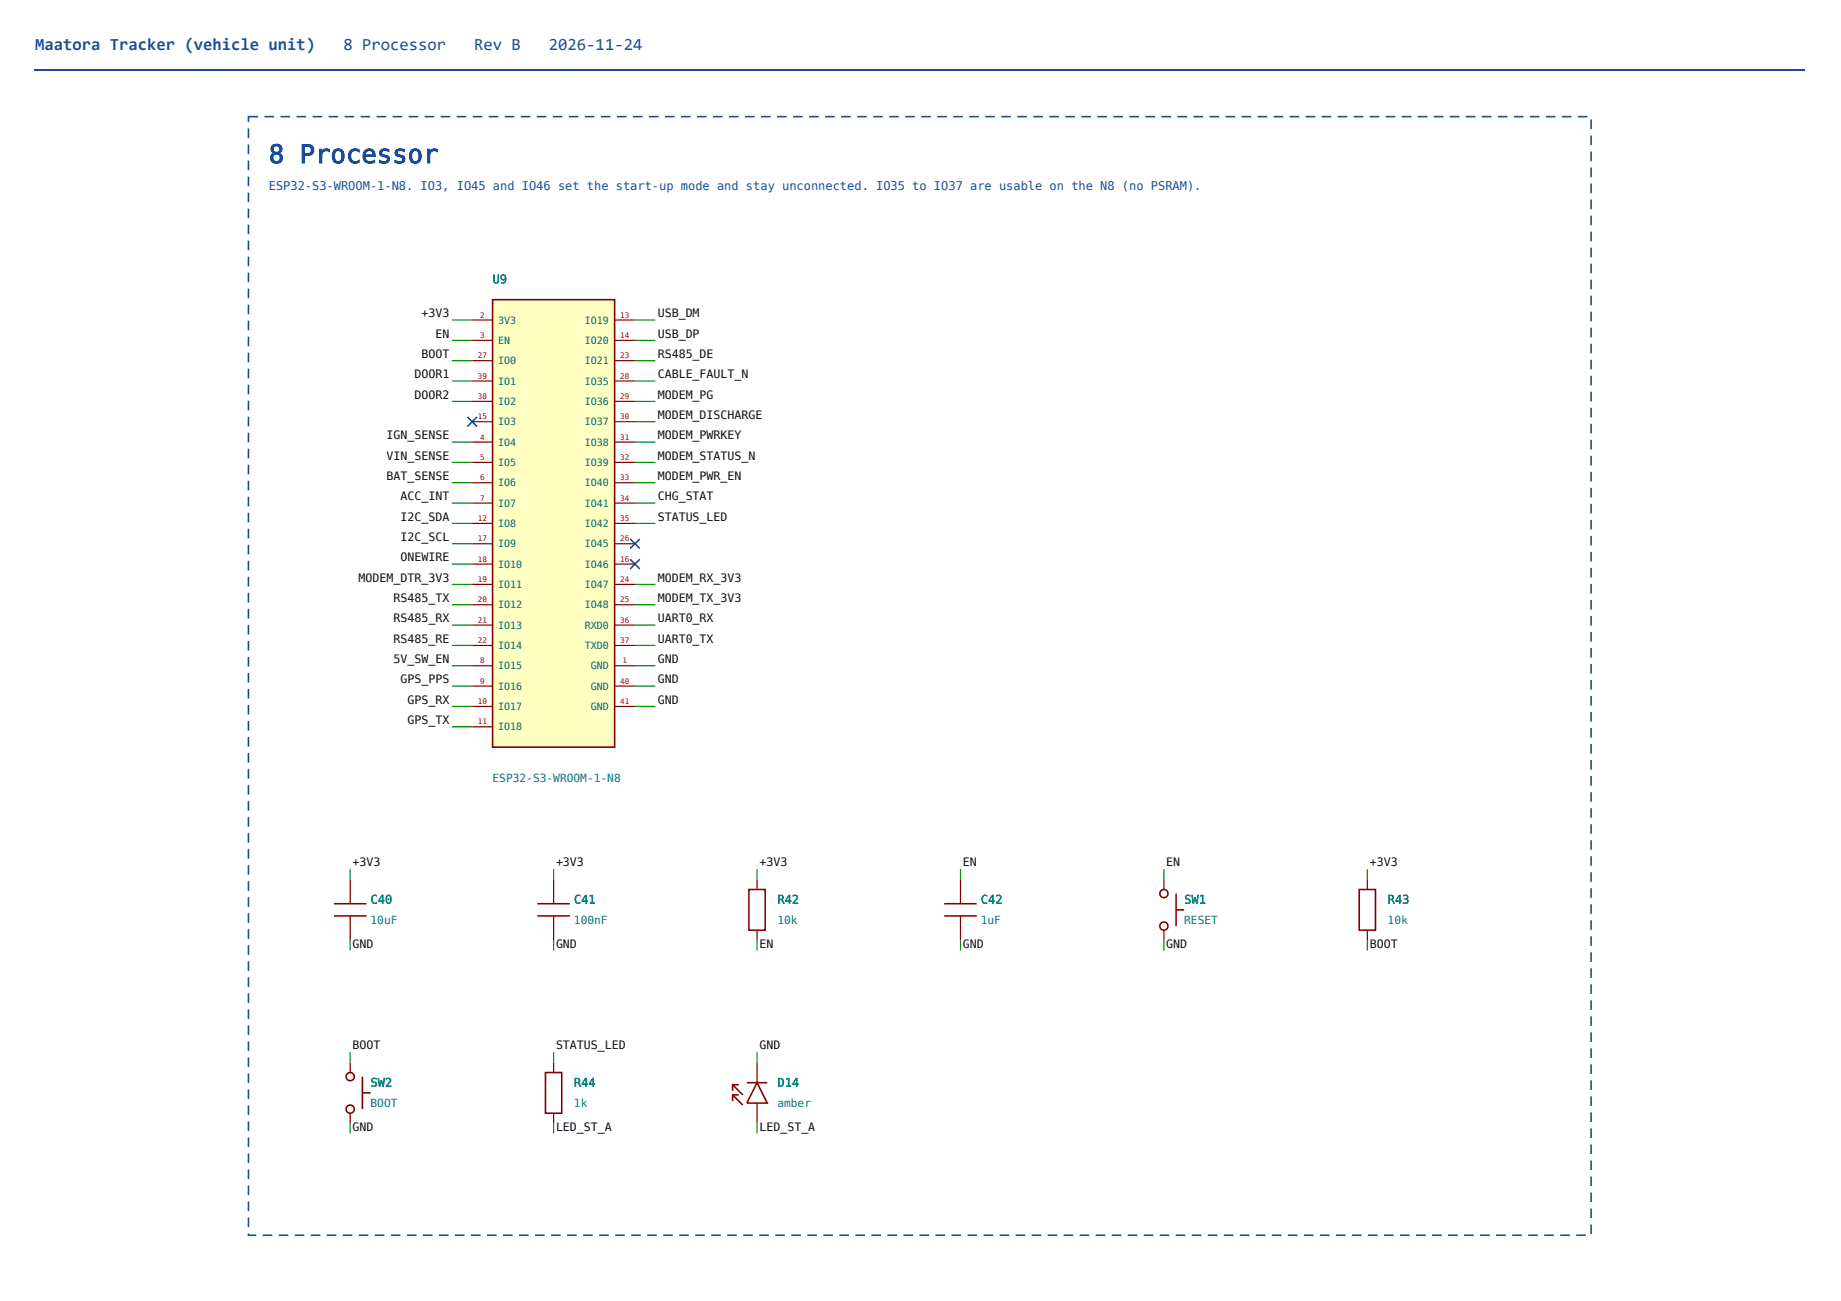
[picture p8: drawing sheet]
<svg xmlns="http://www.w3.org/2000/svg" width="420mm" height="297mm" viewBox="0 0 420 297" stroke-linecap="round" stroke-linejoin="round" font-family="sans-serif">
<path d="M7.9 16h404.1" fill="none" stroke="#1a4d99" stroke-width=".26"/>
<path d="M49.4 19.3h321.1v269.9h-321.1z" fill="#fff"/>
<path d="M60.4 26.4h2.2v.4h-2.2zM64 26.4h2.2v.4h-2.2zM67.7 26.4h2.2v.4h-2.2zM71.3 26.4h2.2v.4h-2.2zM75 26.4h2.2v.4h-2.2zM78.6 26.4h2.2v.4h-2.2zM82.3 26.4h2.2v.4h-2.2zM86 26.4h2.2v.4h-2.2zM89.6 26.4h2.2v.4h-2.2zM93.3 26.4h2.2v.4h-2.2zM96.9 26.4h2.2v.4h-2.2zM100.6 26.4h2.2v.4h-2.2zM104.2 26.4h2.2v.4h-2.2zM107.9 26.4h2.2v.4h-2.2zM111.6 26.4h2.1v.4h-2.1zM115.2 26.4h2.2v.4h-2.2zM118.9 26.4h2.2v.4h-2.2zM122.5 26.4h2.2v.4h-2.2zM126.2 26.4h2.2v.4h-2.2zM129.8 26.4h2.2v.4h-2.2zM133.5 26.4h2.2v.4h-2.2zM137.1 26.4h2.2v.4h-2.2zM140.8 26.4h2.2v.4h-2.2zM144.5 26.4h2.2v.4h-2.2zM148.1 26.4h2.2v.4h-2.2zM151.8 26.4h2.2v.4h-2.2zM155.4 26.4h2.2v.4h-2.2zM159.1 26.4h2.2v.4h-2.2zM162.7 26.4h2.2v.4h-2.2zM166.4 26.4h2.2v.4h-2.2zM170 26.4h2.2v.4h-2.2zM173.7 26.4h2.2v.4h-2.2zM177.4 26.4h2.2v.4h-2.2zM181 26.4h2.2v.4h-2.2zM184.7 26.4h2.2v.4h-2.2zM188.3 26.4h2.2v.4h-2.2zM192 26.4h2.2v.4h-2.2zM195.6 26.4h2.2v.4h-2.2zM199.3 26.4h2.2v.4h-2.2zM203 26.4h2.1v.4h-2.1zM206.6 26.4h2.2v.4h-2.2zM210.3 26.4h2.2v.4h-2.2zM213.9 26.4h2.2v.4h-2.2zM217.6 26.4h2.2v.4h-2.2zM221.2 26.4h2.2v.4h-2.2zM224.9 26.4h2.2v.4h-2.2zM228.5 26.4h2.2v.4h-2.2zM232.2 26.4h2.2v.4h-2.2zM235.9 26.4h2.2v.4h-2.2zM239.5 26.4h2.2v.4h-2.2zM243.2 26.4h2.2v.4h-2.2zM246.8 26.4h2.2v.4h-2.2zM250.5 26.4h2.2v.4h-2.2zM254.1 26.4h2.2v.4h-2.2zM257.8 26.4h2.2v.4h-2.2zM261.5 26.4h2.1v.4h-2.1zM265.1 26.4h2.2v.4h-2.2zM268.8 26.4h2.2v.4h-2.2zM272.4 26.4h2.2v.4h-2.2zM276.1 26.4h2.2v.4h-2.2zM279.7 26.4h2.2v.4h-2.2zM283.4 26.4h2.2v.4h-2.2zM287 26.4h2.2v.4h-2.2zM290.7 26.4h2.2v.4h-2.2zM294.4 26.4h2.1v.4h-2.1zM298 26.4h2.2v.4h-2.2zM301.7 26.4h2.2v.4h-2.2zM305.3 26.4h2.2v.4h-2.2zM309 26.4h2.2v.4h-2.2zM312.6 26.4h2.2v.4h-2.2zM316.3 26.4h2.2v.4h-2.2zM319.9 26.4h2.2v.4h-2.2zM323.6 26.4h2.2v.4h-2.2zM327.3 26.4h2.2v.4h-2.2zM330.9 26.4h2.2v.4h-2.2zM334.6 26.4h2.2v.4h-2.2zM338.2 26.4h2.2v.4h-2.2zM341.9 26.4h2.2v.4h-2.2zM345.5 26.4h2.2v.4h-2.2zM349.2 26.4h2.2v.4h-2.2zM352.9 26.4h2.1v.4h-2.1zM356.5 26.4h2.2v.4h-2.2zM360.2 26.4h2.2v.4h-2.2zM363 27.3h.3v2.2h-.3zM363 30.9h.3v2.2h-.3zM363 34.6h.3v2.2h-.3zM363 38.3h.3v2.1h-.3zM363 41.9h.3v2.2h-.3zM363 45.6h.3v2.2h-.3zM363 49.2h.3v2.2h-.3zM363 52.9h.3v2.2h-.3zM363 56.5h.3v2.2h-.3zM363 60.2h.3v2.2h-.3zM363 63.8h.3v2.2h-.3zM363 67.5h.3v2.2h-.3zM363 71.2h.3v2.2h-.3zM363 74.8h.3v2.2h-.3zM363 78.5h.3v2.2h-.3zM363 82.1h.3v2.2h-.3zM363 85.8h.3v2.2h-.3zM363 89.4h.3v2.2h-.3zM363 93.1h.3v2.2h-.3zM363 96.7h.3v2.2h-.3zM363 100.4h.3v2.2h-.3zM363 104.1h.3v2.2h-.3zM363 107.7h.3v2.2h-.3zM363 111.4h.3v2.2h-.3zM363 115h.3v2.2h-.3zM363 118.7h.3v2.2h-.3zM363 122.3h.3v2.2h-.3zM363 126h.3v2.2h-.3zM363 129.7h.3v2.1h-.3zM363 133.3h.3v2.2h-.3zM363 137h.3v2.2h-.3zM363 140.6h.3v2.2h-.3zM363 144.3h.3v2.2h-.3zM363 147.9h.3v2.2h-.3zM363 151.6h.3v2.2h-.3zM363 155.2h.3v2.2h-.3zM363 158.9h.3v2.2h-.3zM363 162.6h.3v2.2h-.3zM363 166.2h.3v2.2h-.3zM363 169.9h.3v2.2h-.3zM363 173.5h.3v2.2h-.3zM363 177.2h.3v2.2h-.3zM363 180.8h.3v2.2h-.3zM363 184.5h.3v2.2h-.3zM363 188.2h.3v2.1h-.3zM363 191.8h.3v2.2h-.3zM363 195.5h.3v2.2h-.3zM363 199.1h.3v2.2h-.3zM363 202.8h.3v2.2h-.3zM363 206.4h.3v2.2h-.3zM363 210.1h.3v2.2h-.3zM363 213.7h.3v2.2h-.3zM363 217.4h.3v2.2h-.3zM363 221.1h.3v2.1h-.3zM363 224.7h.3v2.2h-.3zM363 228.4h.3v2.2h-.3zM363 232h.3v2.2h-.3zM363 235.7h.3v2.2h-.3zM363 239.3h.3v2.2h-.3zM363 243h.3v2.2h-.3zM363 246.6h.3v2.2h-.3zM363 250.3h.3v2.2h-.3zM363 254h.3v2.2h-.3zM363 257.6h.3v2.2h-.3zM363 261.3h.3v2.2h-.3zM363 264.9h.3v2.2h-.3zM363 268.6h.3v2.2h-.3zM363 272.2h.3v2.2h-.3zM363 275.9h.3v2.2h-.3zM363 279.6h.3v2.1h-.3zM359.8 281.8h2.2v.4h-2.2zM356.1 281.8h2.2v.4h-2.2zM352.4 281.8h2.2v.4h-2.2zM348.8 281.8h2.2v.4h-2.2zM345.1 281.8h2.2v.4h-2.2zM341.5 281.8h2.2v.4h-2.2zM337.8 281.8h2.2v.4h-2.2zM334.2 281.8h2.2v.4h-2.2zM330.5 281.8h2.2v.4h-2.2zM326.9 281.8h2.2v.4h-2.2zM323.2 281.8h2.2v.4h-2.2zM319.5 281.8h2.2v.4h-2.2zM315.9 281.8h2.2v.4h-2.2zM312.2 281.8h2.2v.4h-2.2zM308.6 281.8h2.2v.4h-2.2zM304.9 281.8h2.2v.4h-2.2zM301.3 281.8h2.2v.4h-2.2zM297.6 281.8h2.2v.4h-2.2zM294 281.8h2.1v.4h-2.1zM290.3 281.8h2.2v.4h-2.2zM286.6 281.8h2.2v.4h-2.2zM283 281.8h2.2v.4h-2.2zM279.3 281.8h2.2v.4h-2.2zM275.7 281.8h2.2v.4h-2.2zM272 281.8h2.2v.4h-2.2zM268.4 281.8h2.2v.4h-2.2zM264.7 281.8h2.2v.4h-2.2zM261 281.8h2.2v.4h-2.2zM257.4 281.8h2.2v.4h-2.2zM253.7 281.8h2.2v.4h-2.2zM250.1 281.8h2.2v.4h-2.2zM246.4 281.8h2.2v.4h-2.2zM242.8 281.8h2.2v.4h-2.2zM239.1 281.8h2.2v.4h-2.2zM235.5 281.8h2.1v.4h-2.1zM231.8 281.8h2.2v.4h-2.2zM228.1 281.8h2.2v.4h-2.2zM224.5 281.8h2.2v.4h-2.2zM220.8 281.8h2.2v.4h-2.2zM217.2 281.8h2.2v.4h-2.2zM213.5 281.8h2.2v.4h-2.2zM209.9 281.8h2.2v.4h-2.2zM206.2 281.8h2.2v.4h-2.2zM202.6 281.8h2.1v.4h-2.1zM198.9 281.8h2.2v.4h-2.2zM195.2 281.8h2.2v.4h-2.2zM191.6 281.8h2.2v.4h-2.2zM187.9 281.8h2.2v.4h-2.2zM184.3 281.8h2.2v.4h-2.2zM180.6 281.8h2.2v.4h-2.2zM177 281.8h2.2v.4h-2.2zM173.3 281.8h2.2v.4h-2.2zM169.6 281.8h2.2v.4h-2.2zM166 281.8h2.2v.4h-2.2zM162.3 281.8h2.2v.4h-2.2zM158.7 281.8h2.2v.4h-2.2zM155 281.8h2.2v.4h-2.2zM151.4 281.8h2.2v.4h-2.2zM147.7 281.8h2.2v.4h-2.2zM144.1 281.8h2.1v.4h-2.1zM140.4 281.8h2.2v.4h-2.2zM136.7 281.8h2.2v.4h-2.2zM133.1 281.8h2.2v.4h-2.2zM129.4 281.8h2.2v.4h-2.2zM125.8 281.8h2.2v.4h-2.2zM122.1 281.8h2.2v.4h-2.2zM118.5 281.8h2.2v.4h-2.2zM114.8 281.8h2.2v.4h-2.2zM111.2 281.8h2.1v.4h-2.1zM107.5 281.8h2.2v.4h-2.2zM103.8 281.8h2.2v.4h-2.2zM100.2 281.8h2.2v.4h-2.2zM96.5 281.8h2.2v.4h-2.2zM92.9 281.8h2.2v.4h-2.2zM89.2 281.8h2.2v.4h-2.2zM85.6 281.8h2.2v.4h-2.2zM81.9 281.8h2.2v.4h-2.2zM78.2 281.8h2.2v.4h-2.2zM74.6 281.8h2.2v.4h-2.2zM70.9 281.8h2.2v.4h-2.2zM67.3 281.8h2.2v.4h-2.2zM63.6 281.8h2.2v.4h-2.2zM60 281.8h2.2v.4h-2.2zM56.5 281.6h.4v.4h-.2v-.2h1.8v.4h-2zM56.5 277.9h.4v2.2h-.4zM56.5 274.3h.4v2.2h-.4zM56.5 270.6h.4v2.2h-.4zM56.5 267h.4v2.2h-.4zM56.5 263.3h.4v2.2h-.4zM56.5 259.7h.4v2.2h-.4zM56.5 256h.4v2.2h-.4zM56.5 252.4h.4v2.1h-.4zM56.5 248.7h.4v2.2h-.4zM56.5 245h.4v2.2h-.4zM56.5 241.4h.4v2.2h-.4zM56.5 237.7h.4v2.2h-.4zM56.5 234.1h.4v2.2h-.4zM56.5 230.4h.4v2.2h-.4zM56.5 226.8h.4v2.2h-.4zM56.5 223.1h.4v2.2h-.4zM56.5 219.4h.4v2.2h-.4zM56.5 215.8h.4v2.2h-.4zM56.5 212.1h.4v2.2h-.4zM56.5 208.5h.4v2.2h-.4zM56.5 204.8h.4v2.2h-.4zM56.5 201.2h.4v2.2h-.4zM56.5 197.5h.4v2.2h-.4zM56.5 193.9h.4v2.1h-.4zM56.5 190.2h.4v2.2h-.4zM56.5 186.5h.4v2.2h-.4zM56.5 182.9h.4v2.2h-.4zM56.5 179.2h.4v2.2h-.4zM56.5 175.6h.4v2.2h-.4zM56.5 171.9h.4v2.2h-.4zM56.5 168.3h.4v2.2h-.4zM56.5 164.6h.4v2.2h-.4zM56.5 160.9h.4v2.2h-.4zM56.5 157.3h.4v2.2h-.4zM56.5 153.6h.4v2.2h-.4zM56.5 150h.4v2.2h-.4zM56.5 146.3h.4v2.2h-.4zM56.5 142.7h.4v2.2h-.4zM56.5 139h.4v2.2h-.4zM56.5 135.4h.4v2.2h-.4zM56.5 131.7h.4v2.2h-.4zM56.5 128h.4v2.2h-.4zM56.5 124.4h.4v2.2h-.4zM56.5 120.7h.4v2.2h-.4zM56.5 117.1h.4v2.2h-.4zM56.5 113.4h.4v2.2h-.4zM56.5 109.8h.4v2.2h-.4zM56.5 106.1h.4v2.2h-.4zM56.5 102.5h.4v2.1h-.4zM56.5 98.8h.4v2.2h-.4zM56.5 95.1h.4v2.2h-.4zM56.5 91.5h.4v2.2h-.4zM56.5 87.8h.4v2.2h-.4zM56.5 84.2h.4v2.2h-.4zM56.5 80.5h.4v2.2h-.4zM56.5 76.9h.4v2.2h-.4zM56.5 73.2h.4v2.2h-.4zM56.5 69.5h.4v2.2h-.4zM56.5 65.9h.4v2.2h-.4zM56.5 62.2h.4v2.2h-.4zM56.5 58.6h.4v2.2h-.4zM56.5 54.9h.4v2.2h-.4zM56.5 51.3h.4v2.2h-.4zM56.5 47.6h.4v2.2h-.4zM56.5 44h.4v2.2h-.4zM56.5 40.3h.4v2.2h-.4zM56.5 36.6h.4v2.2h-.4zM56.5 33h.4v2.2h-.4zM56.5 29.3h.4v2.2h-.4zM56.5 26.4h2.4v.4h-2.2v-.2h.2v1.3h-.4z" fill="#1a4d99"/>
<g fill="none" stroke="#009600" stroke-width=".27">
<path d="M103.1 73.1h4.7M103.1 77.7h4.7M144.9 73.1h4.7M144.9 77.7h4.7M103.1 82.3h4.7M103.1 87h4.7M103.1 91.6h4.7M144.9 82.3h4.7M144.9 87h4.7M144.9 91.6h4.7M144.9 96.3h4.7M103.1 100.9h4.7"/>
<path d="M103.1 105.6h4.7M103.1 110.2h4.7M103.1 114.8h4.7M103.1 119.5h4.7M144.9 100.9h4.7M144.9 105.6h4.7M144.9 110.2h4.7M144.9 114.8h4.7M144.9 119.5h4.7M103.1 124.1h4.7M103.1 128.8h4.7M103.1 133.4h4.7"/>
<path d="M103.1 138.1h4.7M144.9 133.4h4.7M144.9 138.1h4.7M103.1 142.7h4.7M103.1 147.3h4.7M103.1 152h4.7M103.1 156.6h4.7M144.9 142.7h4.7M144.9 147.3h4.7M144.9 152h4.7M144.9 156.6h4.7M103.1 161.3h4.7"/>
<path d="M103.1 165.9h4.7M144.9 161.3h4.7M79.9 198.4v2.3M126.4 198.4v2.3M172.8 198.4v2.3M219.2 198.4v2.3M265.7 198.4v2.3M312.1 198.4v2.3M79.9 214.7v2.3M126.4 214.7v2.3M172.8 214.7v2.3M219.2 214.7v2.3"/>
<path d="M265.7 214.7v2.3M312.1 214.7v2.3M79.9 240.2v2.3M79.9 256.5v2.3M126.4 240.2v2.3M126.4 256.5v2.3M172.8 240.2v2.3M172.8 256.5v2.3"/>
</g>
<path d="M106.7 95.2l2.2 2.2M108.9 95.2l-2.2 2.2M143.8 123l2.2 2.2M143.8 127.7l2.2 2.2M146 123l-2.2 2.2M146 127.7l-2.2 2.2" fill="none" stroke="#0000c2" stroke-width=".33"/>
<path d="M112.4 68.4h27.9v102.2h-27.9z" fill="#ffffc2"/>
<g fill="none" stroke="#840000" stroke-width=".37">
<path d="M112.4 68.4h27.9v102.2h-27.9zM76.2 206.3h7.4M76.2 209.1h7.4M122.6 206.3h7.5M122.6 209.1h7.5M170.9 203.1h3.7v9.3h-3.7zM215.5 206.3h7.4M215.5 209.1h7.4M268.4 204v7.4M268.4 207.7h1.9M310.2 203.1h3.7v9.3h-3.7zM82.7 245.8v7.4"/>
<path d="M82.7 249.5h1.9M124.5 244.9h3.7v9.2h-3.7zM167.2 247.6l2.3 2.4M167.2 250l2.3 2.3M168.6 247.6h-1.4v1.4M168.6 250h-1.4v1.4M170.5 247.2h4.6M172.8 247.2l2.3 4.6h-4.6z"/>
<circle cx="265.7" cy="204" r=".93"/>
<circle cx="265.7" cy="211.4" r=".93"/>
<circle cx="79.9" cy="245.8" r=".93"/>
<circle cx="79.9" cy="253.2" r=".93"/>
</g>
<g fill="none" stroke="#840000" stroke-width=".27">
<path d="M107.8 73.1h4.6M107.8 77.7h4.6M140.3 73.1h4.6M140.3 77.7h4.6M107.8 82.3h4.6M107.8 87h4.6M107.8 91.6h4.6M107.8 96.3h4.6M140.3 82.3h4.6M140.3 87h4.6M140.3 91.6h4.6M140.3 96.3h4.6"/>
<path d="M107.8 100.9h4.6M107.8 105.6h4.6M107.8 110.2h4.6M107.8 114.8h4.6M107.8 119.5h4.6M140.3 100.9h4.6M140.3 105.6h4.6M140.3 110.2h4.6M140.3 114.8h4.6M140.3 119.5h4.6M107.8 124.1h4.6M107.8 128.8h4.6"/>
<path d="M107.8 133.4h4.6M107.8 138.1h4.6M140.3 124.1h4.6M140.3 128.8h4.6M140.3 133.4h4.6M140.3 138.1h4.6M107.8 142.7h4.6M107.8 147.3h4.6M107.8 152h4.6M107.8 156.6h4.6M140.3 142.7h4.6M140.3 147.3h4.6"/>
<path d="M140.3 152h4.6M140.3 156.6h4.6M107.8 161.3h4.6M107.8 165.9h4.6M140.3 161.3h4.6M79.9 200.7v5.6M79.9 209.1v5.6M126.4 200.7v5.6M126.4 209.1v5.6M172.8 200.7v2.4M172.8 212.4v2.3M219.2 200.7v5.6"/>
<path d="M219.2 209.1v5.6M265.7 200.7v2.4M265.7 212.4v2.3M312.1 200.7v2.4M312.1 212.4v2.3M79.9 242.5v2.4M79.9 254.1v2.4M126.4 242.5v2.4M126.4 254.1v2.4M172.8 242.5v4.7M172.8 251.8v4.7"/>
</g>
<text font-size="5.8" fill="#1a4d99" x="61.4" y="37.2">8 Processor</text>
<g font-size="3.9" fill="#1a4d99">
<text x="8" y="11.4">Maatora Tracker (vehicle unit)</text>
<text x="78.4" y="11.4">8 Processor</text>
<text x="108.2" y="11.4">Rev B</text>
<text x="125.3" y="11.4">2026-11-24</text>
</g>
<text font-size="2.7" fill="#1a4d99" x="61.4" y="43.4">ESP32-S3-WROOM-1-N8. IO3, IO45 and IO46 set the start-up mode and stay unconnected. IO35 to IO37 are usable on the N8 (no PSRAM).</text>
<g font-size="2.7" fill="#008484">
<text x="112.4" y="64.7">U9</text>
<text x="84.6" y="206.3">C40</text>
<text x="131" y="206.3">C41</text>
<text x="177.4" y="206.3">R42</text>
<text x="223.9" y="206.3">C42</text>
<text x="270.3" y="206.3">SW1</text>
<text x="316.7" y="206.3">R43</text>
<text x="84.6" y="248.1">SW2</text>
<text x="131" y="248.1">R44</text>
<text x="177.4" y="248.1">D14</text>
</g>
<g font-size="2.6" fill="#0f0f0f">
<text x="96.2" y="72.4">+3V3</text>
<text x="99.4" y="77.1">EN</text>
<text x="150.1" y="72.4">USB_DM</text>
<text x="150.1" y="77.1">USB_DP</text>
<text x="96.2" y="81.7">BOOT</text>
<text x="150.1" y="81.7">RS485_DE</text>
<text x="94.6" y="86.3">DOOR1</text>
<text x="150.1" y="86.3">CABLE_FAULT_N</text>
<text x="94.6" y="91">DOOR2</text>
<text x="150.1" y="91">MODEM_PG</text>
<text x="150.1" y="95.6">MODEM_DISCHARGE</text>
<text x="88.2" y="100.3">IGN_SENSE</text>
<text x="150.1" y="100.3">MODEM_PWRKEY</text>
<text x="88.2" y="104.9">VIN_SENSE</text>
<text x="150.1" y="104.9">MODEM_STATUS_N</text>
<text x="88.2" y="109.6">BAT_SENSE</text>
<text x="150.1" y="109.6">MODEM_PWR_EN</text>
<text x="91.4" y="114.2">ACC_INT</text>
<text x="91.4" y="118.8">I2C_SDA</text>
<text x="150.1" y="114.2">CHG_STAT</text>
<text x="150.1" y="118.8">STATUS_LED</text>
<text x="91.4" y="123.5">I2C_SCL</text>
<text x="91.4" y="128.1">ONEWIRE</text>
<text x="81.9" y="132.8">MODEM_DTR_3V3</text>
<text x="89.8" y="137.4">RS485_TX</text>
<text x="150.1" y="132.8">MODEM_RX_3V3</text>
<text x="150.1" y="137.4">MODEM_TX_3V3</text>
<text x="89.8" y="142.1">RS485_RX</text>
<text x="150.1" y="142.1">UART0_RX</text>
<text x="89.8" y="146.7">RS485_RE</text>
<text x="150.1" y="146.7">UART0_TX</text>
<text x="89.8" y="151.4">5V_SW_EN</text>
<text x="91.4" y="156">GPS_PPS</text>
<text x="150.1" y="151.4">GND</text>
<text x="150.1" y="156">GND</text>
<text x="93" y="160.6">GPS_RX</text>
<text x="150.1" y="160.6">GND</text>
<text x="93" y="165.3">GPS_TX</text>
<text x="80.5" y="197.8">+3V3</text>
<text x="126.9" y="197.8">+3V3</text>
<text x="173.3" y="197.8">+3V3</text>
<text x="219.8" y="197.8">EN</text>
<text x="266.2" y="197.8">EN</text>
<text x="312.6" y="197.8">+3V3</text>
<text x="80.5" y="216.4">GND</text>
<text x="126.9" y="216.4">GND</text>
<text x="173.3" y="216.4">EN</text>
<text x="219.8" y="216.4">GND</text>
<text x="266.2" y="216.4">GND</text>
<text x="312.6" y="216.4">BOOT</text>
<text x="80.5" y="239.6">BOOT</text>
<text x="126.9" y="239.6">STATUS_LED</text>
<text x="173.3" y="239.6">GND</text>
<text x="80.5" y="258.1">GND</text>
<text x="126.9" y="258.1">LED_ST_A</text>
<text x="173.3" y="258.1">LED_ST_A</text>
</g>
<g font-size="2.6" fill="#008484">
<text x="112.4" y="178.4">ESP32-S3-WROOM-1-N8</text>
<text x="84.6" y="210.9">10uF</text>
<text x="131" y="210.9">100nF</text>
<text x="177.4" y="210.9">10k</text>
<text x="223.9" y="210.9">1uF</text>
<text x="270.3" y="210.9">RESET</text>
<text x="316.7" y="210.9">10k</text>
<text x="84.6" y="252.7">BOOT</text>
<text x="131" y="252.7">1k</text>
<text x="177.4" y="252.7">amber</text>
</g>
<g font-size="2.3" fill="#006464">
<text x="113.7" y="73.9">3V3</text>
<text x="133.5" y="73.9">IO19</text>
<text x="113.7" y="78.5">EN</text>
<text x="113.7" y="83.2">IO0</text>
<text x="133.5" y="78.5">IO20</text>
<text x="133.5" y="83.2">IO21</text>
<text x="113.7" y="87.8">IO1</text>
<text x="133.5" y="87.8">IO35</text>
<text x="113.7" y="92.5">IO2</text>
<text x="133.5" y="92.5">IO36</text>
<text x="113.7" y="97.1">IO3</text>
<text x="113.7" y="101.7">IO4</text>
<text x="133.5" y="97.1">IO37</text>
<text x="133.5" y="101.7">IO38</text>
<text x="113.7" y="106.4">IO5</text>
<text x="133.5" y="106.4">IO39</text>
<text x="113.7" y="111">IO6</text>
<text x="133.5" y="111">IO40</text>
<text x="113.7" y="115.7">IO7</text>
<text x="133.5" y="115.7">IO41</text>
<text x="113.7" y="120.3">IO8</text>
<text x="113.7" y="125">IO9</text>
<text x="133.5" y="120.3">IO42</text>
<text x="133.5" y="125">IO45</text>
<text x="113.7" y="129.6">IO10</text>
<text x="133.5" y="129.6">IO46</text>
<text x="113.7" y="134.2">IO11</text>
<text x="133.5" y="134.2">IO47</text>
<text x="113.7" y="138.9">IO12</text>
<text x="113.7" y="143.5">IO13</text>
<text x="133.5" y="138.9">IO48</text>
<text x="133.5" y="143.5">RXD0</text>
<text x="113.7" y="148.2">IO14</text>
<text x="133.5" y="148.2">TXD0</text>
<text x="113.7" y="152.8">IO15</text>
<text x="134.9" y="152.8">GND</text>
<text x="113.7" y="157.5">IO16</text>
<text x="134.9" y="157.5">GND</text>
<text x="113.7" y="162.1">IO17</text>
<text x="113.7" y="166.7">IO18</text>
<text x="134.9" y="162.1">GND</text>
</g>
<g font-size="1.7" fill="#a90000">
<text x="109.6" y="72.5">2</text>
<text x="109.6" y="77.1">3</text>
<text x="141.6" y="72.5">13</text>
<text x="141.6" y="77.1">14</text>
<text x="109.1" y="81.8">27</text>
<text x="141.6" y="81.8">23</text>
<text x="109.1" y="86.4">39</text>
<text x="141.6" y="86.4">28</text>
<text x="109.1" y="91.1">38</text>
<text x="109.1" y="95.7">15</text>
<text x="141.6" y="91.1">29</text>
<text x="141.6" y="95.7">30</text>
<text x="109.6" y="100.4">4</text>
<text x="141.6" y="100.4">31</text>
<text x="109.6" y="105">5</text>
<text x="141.6" y="105">32</text>
<text x="109.6" y="109.7">6</text>
<text x="141.6" y="109.7">33</text>
<text x="109.1" y="118.9">12</text>
<text x="109.6" y="114.3">7</text>
<text x="141.6" y="114.3">34</text>
<text x="141.6" y="118.9">35</text>
<text x="109.1" y="123.6">17</text>
<text x="141.6" y="123.6">26</text>
<text x="109.1" y="128.2">18</text>
<text x="141.6" y="128.2">16</text>
<text x="109.1" y="132.9">19</text>
<text x="109.1" y="137.5">20</text>
<text x="141.6" y="132.9">24</text>
<text x="141.6" y="137.5">25</text>
<text x="109.1" y="142.2">21</text>
<text x="141.6" y="142.2">36</text>
<text x="109.1" y="146.8">22</text>
<text x="141.6" y="146.8">37</text>
<text x="109.6" y="151.4">8</text>
<text x="142.1" y="151.4">1</text>
<text x="109.1" y="160.7">10</text>
<text x="109.6" y="156.1">9</text>
<text x="141.6" y="156.1">40</text>
<text x="141.6" y="160.7">41</text>
<text x="109.1" y="165.4">11</text>
</g>
</svg>
